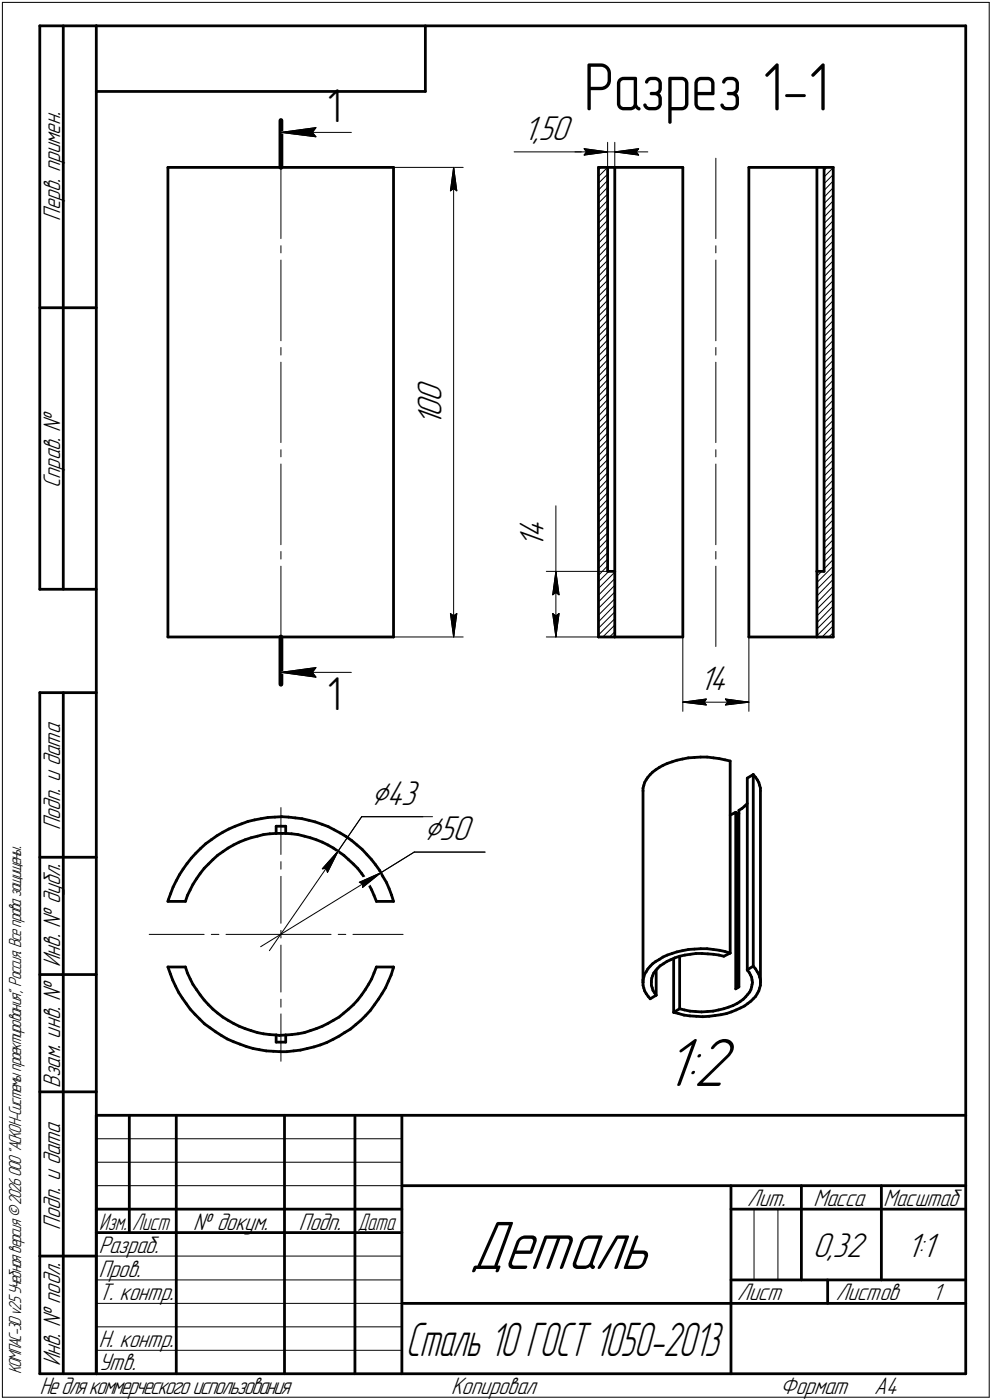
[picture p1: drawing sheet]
<svg xmlns="http://www.w3.org/2000/svg" width="211mm" height="298mm" viewBox="0 0 211 298" stroke-linecap="round" stroke-linejoin="round" font-family="sans-serif">
<g fill="#fff" stroke="#fff" stroke-width=".21">
<path d="M0 0h211.1v298.1h-211.1z"/>
<path d="M69.5 17.9h3v10.3h-3z"/>
<path d="M69.5 143.2h3v10.3h-3z"/>
<path d="M59.8 28.2l1.8-.8 6.1-.8v3.1l-6.1-.8z"/>
<path d="M59.8 143.2l1.8-.8 6.1-.8v3.1l-6.1-.8z"/>
<path d="M88.1 80.5h7.4v10.3h-7.4z"/>
<path d="M96.5 35.6l.8 1.8 .5 3.7h-2.5l.5-3.7z"/>
<path d="M95.3 130.1h2.5l-.5 3.8-.8 1.7-.7-1.7z"/>
<path d="M75.7 187.6l3.5-1.5 1.8-.3-1.1 1.6-2.9 2.3z"/>
<path d="M90.2 173.1h11.1v7.3h-11.1z"/>
<path d="M70.4 182.3l1.6-1.1-.5 1.9-1.7 3.3-2-1.3z"/>
<path d="M79 165.5h11v7.5h-11z"/>
<path d="M141.1 219.6h16.4v14.8h-16.4z"/>
<path d="M124.3 11.9h56v14.8h-56z"/>
<path d="M109.9 109.7h7.4v7h-7.4z"/>
<path d="M118.3 121.7l.7 1.7 .5 3.8h-2.5l.5-3.8z"/>
<path d="M117 130.1h2.5l-.5 3.8-.7 1.7-.8-1.7z"/>
<path d="M111.4 24h10.9v7.3h-10.9z"/>
<path d="M123.9 31.1l3.6 .5 1.8 .7-1.8 .8-3.6 .4z"/>
<path d="M130.8 32.3l1.9-.7 3.6-.5v2.4l-3.6-.4z"/>
<path d="M148.8 141.1h7v7.4h-7z"/>
<path d="M145.3 149.5l1.9-.7 3.6-.5v2.4l-3.6-.5z"/>
<path d="M153.8 148.3l3.8 .5 1.7 .7-1.7 .7-3.8 .5z"/>
</g>
<g fill="none" stroke="#000" stroke-width=".59">
<path d="M8.5 5.5v120zM8.5 5.5h12zM13.5 5.5v120zM20.5 5.5v287zM20.5 5.5h185zM20.5 19.5h70zM90.5 5.5v14zM205.5 5.5v287zM35.7 35.6v100zM35.7 35.6h48zM83.7 35.6v100zM127.3 35.6h2z"/>
<path d="M127.3 35.6v100zM129.3 35.6v86.1zM129.3 35.6h1.5zM130.8 35.6h14.5zM130.8 35.6v86.1zM145.3 35.6v100zM159.3 35.6h14.5zM159.3 35.6v100zM173.8 35.6v86.1zM173.8 35.6h1.5zM175.3 35.6h2zM175.3 35.6v86.1z"/>
<path d="M177.3 35.6v100zM8.5 65.5h12zM8.5 125.5h12zM35.7 135.6h48zM127.3 135.6h3.5zM129.3 121.7h1.5zM130.8 121.7v13.9zM130.8 135.6h14.5zM159.3 135.6h14.5zM173.8 135.6h3.5zM173.8 121.7h1.5zM173.8 121.7v13.9z"/>
<path d="M8.5 147.5v145zM8.5 147.5h12zM13.5 147.5v145zM43.8 179.7l1.2-.9zM45 178.8l1.1-.8zM46.1 178l1.3-.8zM47.4 177.2l1.3-.7zM48.7 176.5l1.3-.6zM49.7 179.9l1.2-.6zM50 175.9l1.4-.5zM50.9 179.3l1.3-.5zM51.4 175.4l1.3-.5z"/>
<path d="M52.2 178.8l1.2-.4zM52.7 174.9l1.5-.3zM53.4 178.4l1.4-.3zM54.2 174.6l1.3-.3zM54.8 178.1l1.2-.4zM55.5 174.3l1.5-.2zM56 177.7l1.4-.2zM57 174.1l1.5-.1zM57.4 177.5h1.4zM58.5 174l1.4-.1zM58.8 177.5h1.3zM58.8 175.9h2z"/>
<path d="M58.8 175.9v1.6zM59.9 173.9l1.5 .1zM60.1 177.5h.7zM60.8 177.5h1.3zM60.8 175.9v1.6zM61.4 174l1.4 .2zM62.1 177.5l1.3 .2zM62.8 174.2l1.5 .1zM63.4 177.7l1.4 .4zM64.3 174.3l1.4 .4zM64.8 178.1l1.2 .3zM65.7 174.7l1.4 .3z"/>
<path d="M66 178.4l1.3 .4zM67.1 175l1.4 .5zM67.3 178.8l1.3 .5zM68.5 175.5l1.3 .5zM68.6 179.3l1.2 .6zM69.8 179.9l1.2 .7zM69.8 176l1.3 .7zM71.1 176.7l1.3 .7zM72.4 177.4l1.3 .7zM73.7 178.1l1.1 .9zM74.8 179l1.1 .9zM75.9 179.9l1.1 .9z"/>
<path d="M136.8 168.4v40.8zM136.8 167.8v.6zM137 167.2l-.2 .6zM137.2 166.6l-.2 .6zM137.5 166l-.3 .6zM137.8 165.5l-.3 .5zM138.3 164.9l-.5 .6zM138.9 164.4l-.6 .5zM138.9 164.4l.6-.5zM139.5 163.9l.8-.5zM140.3 163.4l.8-.4zM141.1 163l.9-.4z"/>
<path d="M142 162.6l1-.4zM143 162.2l1-.3zM144 161.9l1.2-.3zM145.2 161.6l1.3-.2zM146.5 161.4l1.2-.1zM147.7 161.3l1.4-.1zM149.1 161.2h1.4zM150.5 161.2l1.3 .2zM151.8 161.4l1.3 .1zM153.1 161.5l1.2 .3zM154.3 161.8l1.1 .3zM155.4 173.6l.8-.5z"/>
<path d="M155.4 162.1v40.8zM156.2 173.1l.3-.1zM156.5 173v37.6zM156.5 173l.6 .3zM157.1 173.3l.1-.1zM157.1 173.3v36.9zM157.2 172.6l.7-.5zM157.2 172.6v37.5zM157.9 172.1l.6-.5zM158.5 171.6l.5-.5zM159 165.7v40.8zM159 165.7l1.3-.8z"/>
<path d="M160.3 164.9l.5 .6zM160.3 164.9v40.8zM160.8 165.5l.3 .5zM161.1 166l.4 .6zM161.5 166.6l.1 .6zM161.6 167.2l.2 .6zM161.8 167.8v.6zM161.8 168.4v40.8zM8.5 182.5h12zM35.7 191.9h3.8zM35.8 191.6l-.1 .3zM36.3 190.2l-.5 1.4z"/>
<path d="M36.8 188.9l-.5 1.3zM37.5 187.5l-.7 1.4zM38.2 186.3l-.7 1.2zM38.9 185.1l-.7 1.2zM39.8 183.9l-.9 1.2zM39.9 190.7l-.4 1.2zM40.5 189.5l-.6 1.2zM40.7 182.7l-.9 1.2zM41.1 188.3l-.6 1.2zM41.7 181.7l1-1zM41.7 181.7l-1 1zM41.8 187.1l-.7 1.2z"/>
<path d="M42.6 186l-.8 1.1zM42.7 180.7l1.1-1zM43.4 184.9l-.8 1.1zM43.4 184.9l1-.9zM44.4 184l.9-1zM45.3 183l1-.9zM46.3 182.1l1.1-.7zM47.4 181.4l1.1-.8zM48.5 180.6l1.2-.7zM71 180.6l1.1 .8zM72.1 181.4l1.1 .7zM73.2 182.1l1 .9z"/>
<path d="M74.2 183l1 1zM75.2 184l.9 .9zM76.1 184.9l.9 1.1zM77 186l.7 1.1zM77 180.8l1.1 1.1zM77.7 187.1l.7 1.1zM78.1 181.9l.9 1.1zM78.4 188.2l.7 1.3zM79 183l.9 1.1zM79.1 189.5l.5 1.2zM79.6 190.7l.5 1.2zM79.9 184.1l.9 1.2z"/>
<path d="M80.1 191.9h3.6zM80.8 185.3l.6 1.3zM81.4 186.6l.8 1.3zM82.2 187.9l.6 1.3zM82.8 189.2l.5 1.4zM83.3 190.6l.4 1.3zM8.5 207.5h12zM35.7 205.9h3.8zM35.7 205.9l.5 1.4zM36.2 207.3l.5 1.4zM36.7 208.7l.6 1.3zM37.3 210l.7 1.3z"/>
<path d="M38 211.3l.8 1.2zM38.8 212.5l.8 1.2zM39.5 205.9l.4 1.3zM39.6 213.7l.9 1.2zM39.9 207.2l.6 1.2zM40.5 214.9l1 1.1zM40.5 208.4l.6 1.2zM41.1 209.6l.7 1.1zM41.5 216l1 1zM41.8 210.7l.8 1.1zM42.5 217l1 1zM42.6 211.8l.8 1.1z"/>
<path d="M43.4 212.9l1 1.1zM43.5 218l1.2 .9zM44.4 214l.9 .9zM44.7 218.9l1.2 .8zM45.3 214.9l1 .8zM45.9 219.7l1.2 .8zM46.3 215.7l1.1 .9zM47.4 216.6l1.1 .7zM48.5 217.3l1.2 .6zM49.7 217.9l1.2 .6zM50.9 218.5l1.3 .5zM52.2 219l1.2 .5z"/>
<path d="M53.4 219.5l1.4 .4zM54.8 219.9l1.2 .2zM64.8 219.9l1.2-.4zM66 219.5l1.3-.5zM67.3 219l1.3-.5zM68.6 218.5l1.2-.6zM69.8 217.9l1.2-.6zM71 217.3l1.1-.7zM72.1 216.6l1.1-.9zM73.2 215.7l1-.8zM73.3 219.9l1.3-.8zM74.2 214.9l1-.9z"/>
<path d="M74.6 219.1l1.1-.9zM75.7 218.2l1.1-.9zM76.1 212.9l-.9 1.1zM76.8 217.3l1-1.1zM77 211.8l-.9 1.1zM77.7 210.7l-.7 1.1zM78.4 209.6l-.7 1.1zM78.8 215.1l-1 1.1zM79.1 208.4l-.7 1.2zM79.6 207.2l-.5 1.2zM79.7 214l-.9 1.1zM80.1 205.9l-.5 1.3z"/>
<path d="M80.1 205.9h3.6zM80.5 212.8l-.8 1.2zM81.3 211.6l-.8 1.2zM82 210.3l-.7 1.3zM82.6 209l-.6 1.3zM83.2 207.6l-.6 1.4zM83.7 206.2l-.5 1.4zM83.7 205.9v.3zM136.8 209.8l.2 .6zM136.8 209.2v.6zM136.8 208.6v.6zM137 210.4l.2 .6z"/>
<path d="M137 208l-.2 .6zM137.2 211l.3 .6zM137.2 207.4l-.2 .6zM137.5 211.6l.4 .6zM137.5 206.9l-.3 .5zM137.8 206.3l-.3 .6zM137.9 212.2l.4 .5zM138.3 205.7l-.5 .6zM138.3 212.7l1.3-.8zM138.6 208.9v.3zM138.6 209.2v.6zM138.6 209.8l.2 .5z"/>
<path d="M138.7 208.3l-.1 .6zM138.8 210.3l.1 .6zM138.9 205.2l-.6 .5zM138.9 205.2l.6-.5zM138.9 207.8l-.2 .5zM138.9 210.9l.4 .5zM139.1 207.2l-.2 .6zM139.3 211.4l.3 .5zM139.5 204.7l.8-.4zM139.5 206.7l-.4 .5zM139.6 206.5v5.4zM140 206.2l-.5 .5z"/>
<path d="M140.3 204.3l.8-.5zM140.5 205.7l.6-.5zM140.5 205.7l-.5 .5zM141.1 203.8l.9-.4zM141.1 205.2l.8-.5zM141.9 204.7l.8-.3zM142 203.4l1-.4zM142.7 204.4l.9-.4zM143 203l1-.3zM143.3 215.6l1.1 .2zM143.3 204.1v11.5zM143.3 215.6l1.3-.8z"/>
<path d="M143.6 204l1-.4zM144 202.7l1.2-.3zM144.4 215.8l1.1 .4zM144.6 203.6l1.1-.2zM144.6 203.6v11.2zM144.6 214.8l1 .3zM145.2 202.4l1.3-.2zM145.5 216.2l1.3 .1zM145.6 215.1l1.2 .2zM145.7 203.4l1.2-.2zM146.5 202.2l1.2-.1zM146.8 216.3l1.4 .1z"/>
<path d="M146.8 215.3l1.2 .1zM146.9 203.2l1.2-.2zM147.7 202.1l1.4-.1zM148 215.4l1.3 .1zM148.1 203h1.3zM148.2 216.4l1.3 .1zM149.1 202h1.4zM149.3 215.5l1.2-.1zM149.4 203l1.2 .1zM149.5 216.5l1.4-.1zM150.5 202l1.3 .2zM150.5 215.4l1.2-.1z"/>
<path d="M150.6 203.1l1.2 .1zM150.9 216.4l1.2-.2zM151.7 215.3l1.2-.2zM151.8 202.2l1.3 .2zM151.8 203.2l1.2 .2zM152.1 216.2l1.3-.1zM152.9 215.1l1.1-.3zM153 203.4l1 .2zM153.1 202.4l1.2 .2zM153.4 216.1l1.2-.3zM154 203.6l1.4-.7zM154 214.8l1-.3z"/>
<path d="M154.3 202.6l1.1 .3zM154.6 215.8l1-.3zM155 214.5l1-.4zM155.6 215.5l1-.4zM156 214.1l.8-.4zM156.5 210.6l.7-.5zM156.6 215.1l1-.5zM156.8 213.7l.7-.4zM157.5 213.3l.7-.5zM157.6 214.6l.8-.4zM158.2 212.8l.5-.5zM158.4 214.2l.7-.5z"/>
<path d="M159 206.6l.4 .5zM159 206.6h.1M159 206.5l1.3-.8zM159.1 213.7l.7-.5zM159.1 211.8l-.4 .5zM159.4 207.1l.3 .5zM159.5 211.2l-.4 .6zM159.7 207.6l.2 .5zM159.8 210.7l-.3 .5zM159.9 210.1l-.1 .6zM159.9 208.1l.1 .6zM160 209.6l-.1 .5z"/>
<path d="M160 208.7l.1 .5zM160.1 209.2l-.1 .4zM160.3 205.7l.5 .6zM160.3 212.7l-.5 .5zM160.8 206.3l.3 .6zM160.8 212.2l-.5 .5zM161.1 206.9l.4 .5zM161.1 211.6l-.3 .6zM161.5 207.4l.1 .6zM161.5 211l-.4 .6zM161.6 208l.2 .6zM161.6 210.4l-.1 .6z"/>
<path d="M161.8 208.6v.6zM161.8 209.2v.6zM161.8 209.8l-.2 .6zM8.5 232.5h12zM20.5 237.5h185zM20.5 237.5v55zM27.5 237.5v25zM37.5 237.5v55zM47.1 220.5l1.2 .7zM48.3 221.2l1.4 .6zM49.7 221.8l1.4 .5zM51.1 222.3l1.3 .5z"/>
<path d="M52.4 222.8l1.4 .5zM53.8 223.3l1.4 .2zM55.2 223.5l1.4 .3zM56 220.1l1.4 .2zM56.6 223.8l1.6 .1zM57.4 220.3l1.4 .1zM58.2 223.9h1.4zM58.8 220.4v1.5zM58.8 220.4l.6 .1zM58.8 221.9h2zM59.4 220.5l1.4-.1zM59.6 223.9h1.4z"/>
<path d="M60.5 237.5v55zM60.8 220.4l1.3-.1zM60.8 220.4v1.5zM61 223.9l1.5-.1zM62.1 220.3l1.3-.2zM62.5 223.8l1.4-.2zM63.4 220.1l1.4-.2zM63.9 223.6l1.5-.3zM65.4 223.3l1.4-.4zM66.8 222.9l1.4-.4zM68.2 222.5l1.3-.5zM69.5 222l1.4-.7z"/>
<path d="M70.9 221.3l1.2-.7zM72.1 220.6l1.2-.7zM75.5 237.5v55zM85.5 237.5v55zM20.5 257.5h65zM85.5 252.5h120zM155.5 252.5v40zM155.5 257.5h15zM170.5 252.5v20zM170.5 257.5h35zM187.5 252.5v20zM8.5 267.5h12z"/>
<path d="M20.5 262.5h65zM85.5 277.5h70zM155.5 277.5h50zM155.5 272.5h50zM176.1 272.5v5zM8.5 292.5h12zM20.5 292.5h185z"/>
</g>
<g fill="none" stroke="#000" stroke-width=".21">
<path d="M.5 .5v297zM.5 .5h210zM210.5 .5v297zM59.8 33.7v17.1zM59.8 28.2l7.4-1zM59.8 28.2l7.4 .9zM59.8 28.2h15zM66.5 28.2l.7 .9zM67.2 27.2l-.7 1zM76.4 35.6h22.2zM96.5 35.6l.7 5zM96.5 35.6l-.7 5z"/>
<path d="M96.5 35.6v100zM109.4 32.3h14.9zM122.3 32.3h7zM124.3 32.3h5zM124.3 31.7l5 .6zM124.3 31.7l.5 .6zM124.3 33l5-.7zM124.8 32.3l-.5 .7zM127.3 39l2-1.9zM127.8 35.6l-.5 .6zM129.3 39.9l-2 2zM129.3 38.4l-2 2.1z"/>
<path d="M129.3 35.6l-2 2zM129.3 30.3v5.3zM129.3 32.3h1.5zM130.8 30.3v14.7zM130.8 32.3l5.1 .7zM130.8 32.3l5.1-.6zM130.8 32.3h7zM135.4 32.3l.5 .7zM135.9 31.7l-.5 .6zM152.3 33.7v17.1zM175.3 39.1l2-1.9zM175.3 37.7l2-2z"/>
<path d="M175.9 35.6l-.6 .7zM177.3 40l-2 2zM177.3 38.5l-2 2.1zM59.8 52.3v1.5zM59.8 55.4v17.2zM95.8 40.6l.7-.5zM96.5 40.1l.7 .5zM127.3 47.5l2-1.9zM127.3 43.3l2-2zM129.3 58.3l-2 2zM129.3 56.8l-2 2zM129.3 55.5l-2 1.9z"/>
<path d="M129.3 54l-2 2zM129.3 52.6l-2 2zM129.3 51.2l-2 2zM129.3 49.8l-2 2zM129.3 48.3l-2 2.1zM129.3 46.9l-2 2zM129.3 44.1l-2 2zM129.3 42.7l-2 2zM152.3 55.4v17.2zM152.3 52.3v1.5zM175.3 57.5l2-2zM175.3 53.3l2-2z"/>
<path d="M175.3 47.6l2-2zM175.3 43.3l2-1.9zM177.3 58.3l-2 2.1zM177.3 56.9l-2 2zM177.3 54.1l-2 2zM177.3 52.7l-2 2zM177.3 49.9l-2 2zM177.3 48.4l-2 2.1zM177.3 47l-2 2zM177.3 44.2l-2 2zM177.3 42.8l-2 2zM59.8 74v1.6z"/>
<path d="M59.8 77.1v17.1zM127.3 77.2l2-1.9zM127.3 75.8l2-2zM127.3 71.5l2-1.9zM127.3 67.3l2-1.9zM127.3 63.1l2-2zM127.3 61.6l2-1.9zM129.3 79.5l-2 1.9zM129.3 78.1l-2 2zM129.3 76.6l-2 2.1zM129.3 72.4l-2 2zM129.3 71l-2 2z"/>
<path d="M129.3 68.2l-2 2zM129.3 66.7l-2 2zM129.3 63.9l-2 2.1zM129.3 62.5l-2 2zM152.3 77.1v17.1zM152.3 74v1.6zM175.3 77.3l2-1.9zM175.3 75.9l2-2zM175.3 71.6l2-1.9zM175.3 67.4l2-2zM175.3 63.2l2-2zM175.3 61.7l2-1.9z"/>
<path d="M177.3 78.1l-2 2.1zM177.3 76.7l-2 2zM177.3 72.5l-2 2zM177.3 71l-2 2.1zM177.3 68.2l-2 2.1zM177.3 66.8l-2 2zM177.3 64l-2 2zM177.3 62.6l-2 2zM59.8 95.8v1.5zM59.8 98.8v17.2zM127.3 99.8l2-1.9zM127.3 95.6l2-2z"/>
<path d="M127.3 85.7l2-2zM129.3 96.4l-2 2.1zM129.3 95l-2 2zM129.3 92.2l-2 2zM129.3 90.8l-2 2zM129.3 89.4l-2 2zM129.3 88l-2 2zM129.3 86.5l-2 2.1zM129.3 85.1l-2 2zM129.3 82.3l-2 2zM129.3 80.9l-2 2zM152.3 98.8v17.2z"/>
<path d="M152.3 95.8v1.5zM175.3 99.9l2-1.9zM175.3 95.7l2-2zM175.3 91.4l2-1.9zM175.3 90l2-1.9zM175.3 85.8l2-2zM175.3 81.5l2-1.9zM177.3 96.5l-2 2.1zM177.3 95.1l-2 2zM177.3 92.3l-2 2zM177.3 90.8l-2 2.1zM177.3 86.6l-2 2z"/>
<path d="M177.3 85.2l-2 2zM177.3 82.4l-2 2zM177.3 80.9l-2 2.1zM59.8 117.4v1.6zM118.3 107.7v14zM127.3 114l2-2zM127.3 109.7l2-1.9zM127.3 105.5l2-2zM127.3 101.3l2-2zM129.3 119l-2 2.1zM129.3 117.7l-2 1.9zM129.3 116.2l-2 2.1z"/>
<path d="M129.3 114.8l-2 2zM129.3 113.5l-2 1.9zM129.3 110.6l-2 2zM129.3 109.1l-2 2.1zM129.3 106.3l-2 2.1zM129.3 104.9l-2 2zM129.3 102.1l-2 2zM129.3 100.7l-2 2zM152.3 117.4v1.6zM175.3 119.7l2-1.9zM175.3 115.5l2-2zM175.3 114l2-1.9z"/>
<path d="M175.3 109.8l2-1.9zM175.3 105.6l2-2zM175.3 101.3l2-1.9zM177.3 119.1l-2 2.1zM177.3 116.3l-2 2.1zM177.3 114.9l-2 2zM177.3 110.7l-2 2zM177.3 109.2l-2 2.1zM177.3 106.4l-2 2.1zM177.3 105l-2 2zM177.3 102.2l-2 2zM177.3 100.8l-2 2z"/>
<path d="M59.8 120.6v17.1zM83.7 135.6h14.9zM95.8 130.6l.7 5zM95.8 130.6l.7 .5zM96.5 131.1l.7-.5zM97.2 130.6l-.7 5zM116.2 121.7h14.6zM116.2 135.6h14.6zM117.6 126.7l.7-.5zM117.6 130.6l.7 5zM117.6 130.6l.7 .5zM118.3 121.7l.7 5z"/>
<path d="M118.3 126.2l.7 .5zM118.3 121.7l-.7 5zM118.3 131.1l.7-.5zM118.3 121.7v13.9zM119 130.6l-.7 5zM127.3 135.2l3.5-3.5zM127.3 133.8l3.5-3.5zM127.3 131l3.5-3.5zM127.3 129.5l3.5-3.4zM127.3 125.3l3.5-3.5zM127.3 123.9l2.2-2.2zM128.3 135.6l2.5-2.5z"/>
<path d="M129.3 120.5l-2 2zM129.7 135.6l1.1-1.1zM130.8 128.9l-3.5 3.5zM130.8 124.6l-3.5 3.6zM130.8 123.2l-3.5 3.5zM145.3 135.6v15.9zM152.3 120.6v17.1zM159.3 135.6v15.9zM173.8 135.4l3.5-3.5zM173.8 133.9l3.5-3.4zM173.8 131.1l3.5-3.4zM173.8 129.7l3.5-3.5z"/>
<path d="M173.8 125.5l3.5-3.5zM173.8 124l3.5-3.4zM173.8 122.7l1-1zM174.9 135.6l2.4-2.3zM176.4 135.6l.9-.9zM177.3 129l-3.5 3.6zM177.3 124.8l-3.5 3.6zM177.3 123.4l-3.5 3.5zM59.8 143.2l7.4-1zM59.8 143.2l7.4 1zM59.8 143.2h15zM66.5 143.2l.7 1z"/>
<path d="M67.2 142.2l-.7 1zM145.3 149.5l5-.7zM145.3 149.5l5 .6zM145.3 149.5h14zM149.9 149.5l.4 .6zM150.3 148.8l-.4 .7zM154.3 150.1l5-.6zM154.3 148.8l.6 .7zM154.3 148.8l5 .7zM154.9 149.5l-.6 .6zM59.8 172v9.9zM77 173.9l-5 7.3z"/>
<path d="M77 173.9h15zM31.7 199h11.7zM45 199h1.6zM48.1 199h11.7zM59.8 183.5v1.6zM59.8 186.6v10zM59.8 198.1v1.6zM59.8 199h10.6zM68.6 185l.8-.1zM69.4 184.9l.3 .9zM72 199h1.6zM72 181.2l-2.3 4.6z"/>
<path d="M72 181.2l-3.4 3.8zM72 181.2l-14.7 21.2zM75.1 199h10.7zM76.5 187.9l.7 .3zM76.5 187.9l4.5-2.1zM77.1 189l3.9-3.2zM77.2 188.2l-.1 .8zM81 185.8l7.1-4.4zM88.1 181.4h15.1zM55.5 201.6l25.5-15.8zM59.8 201.3v9.9zM59.8 212.8v1.7z"/>
<path d="M59.8 215.9v10.1zM20.5 247.5h65zM20.5 252.5h65zM20.5 242.5h65zM160.4 257.5v15zM165.5 257.5v15zM20.5 267.5h65zM20.5 272.5h65zM20.5 277.5h65zM.5 297.5h210zM20.5 282.5h65zM20.5 287.5h65z"/>
</g>
<path d="M59.8 25.7v9.9zM59.8 135.6v10.1z" fill="none" stroke="#000" stroke-width="1"/>
<g fill="#000" stroke="#000" stroke-width=".21">
<path d="M59.8 28.2l7.4-1-.7 1zM59.8 28.2h6.7l.7 .9zM96.5 35.6l.7 5-.7-.5zM96.5 35.6v4.5l-.7 .5zM124.3 31.7l5 .6h-4.5zM124.8 32.3h4.5l-5 .7zM130.8 32.3h4.6l.5 .7zM130.8 32.3l5.1-.6-.5 .6zM95.8 130.6l.7 .5v4.5zM96.5 131.1l.7-.5-.7 5zM118.3 121.7l.7 5-.7-.5zM118.3 121.7v4.5l-.7 .5z"/>
<path d="M117.6 130.6l.7 .5v4.5zM118.3 131.1l.7-.5-.7 5zM59.8 143.2l7.4-1-.7 1zM59.8 143.2h6.7l.7 1zM145.3 149.5l5-.7-.4 .7zM145.3 149.5h4.6l.4 .6zM154.9 149.5h4.4l-5 .6zM154.3 148.8l5 .7h-4.4zM72 181.2l-2.3 4.6-.3-.9zM72 181.2l-2.6 3.7-.8 .1zM77.2 188.2l3.8-2.4-3.9 3.2zM76.5 187.9l4.5-2.1-3.8 2.4z"/>
</g>
<g font-size="15.6">
<text x="141.1" y="231.2">1</text>
<text x="145.4" y="231.2">:2</text>
<text x="99.9" y="270.2">Деталь</text>
</g>
<text font-size="14.6" x="124.3" y="23.5">Разрез 1-1</text>
<text font-size="10.7" x="86.3" y="288.6">Сталь 10 ГОСТ 1050-2013</text>
<g font-size="10.3">
<text x="69.5" y="25.9">1</text>
<text x="69.5" y="151.3">1</text>
</g>
<g font-size="7.8">
<text x="111.4" y="29.7">1</text>
<text x="113.5" y="29.7">,50</text>
<text x="93.9" y="88.7" transform="rotate(-90 93.9 88.7)">00</text>
<text x="93.9" y="90.8" transform="rotate(-90 93.9 90.8)">1</text>
<text x="115.7" y="116.7" transform="rotate(-90 115.7 116.7)">1</text>
<text x="115.7" y="114.6" transform="rotate(-90 115.7 114.6)">4</text>
<text x="148.8" y="146.9">1</text>
<text x="151" y="146.9">4</text>
<text x="79" y="171.4">⌀43</text>
<text x="90.2" y="178.8">⌀50</text>
<text x="172.9" y="267.6">0,32</text>
<text x="192.9" y="267.6">1:1</text>
</g>
<g font-size="5.4">
<text x="12.8" y="47" transform="rotate(-90 12.8 47)">Перв. примен.</text>
<text x="12.8" y="103.9" transform="rotate(-90 12.8 103.9)">Справ. №</text>
<text x="12.8" y="176.8" transform="rotate(-90 12.8 176.8)">Подп. и дата</text>
<text x="12.8" y="205.9" transform="rotate(-90 12.8 205.9)">Инв. № дубл.</text>
<text x="12.8" y="231.7" transform="rotate(-90 12.8 231.7)">Взам. инв. №</text>
<text x="159" y="256.8">Лит.</text>
<text x="173.1" y="256.8">Масса</text>
<text x="188" y="256.8">Масштаб</text>
<text x="12.8" y="261.8" transform="rotate(-90 12.8 261.8)">Подп. и дата</text>
<text x="41.1" y="261.8">№ докум.</text>
<text x="63.6" y="261.8">Подп.</text>
<text x="21" y="266.8">Разраб.</text>
<text x="21" y="271.8">Пров.</text>
<text x="21" y="276.8">Т. контр.</text>
<text x="156.8" y="276.8">Лист</text>
<text x="177.9" y="276.8">Листов</text>
<text x="198.4" y="276.8">1</text>
<text x="21" y="286.8">Н. контр.</text>
<text x="12.8" y="290.9" transform="rotate(-90 12.8 290.9)">Инв. № подл.</text>
<text x="21" y="291.8">Утв.</text>
<text x="8.5" y="296.7">Недлякоммерческогоиспользования</text>
<text x="96" y="296.8">Копировал</text>
<text x="166" y="296.8">Формат</text>
<text x="186" y="296.8">A4</text>
</g>
<g font-size="5.3">
<text x="21.1" y="261.8">Изм.</text>
<text x="28.1" y="261.8">Лист</text>
<text x="76.1" y="261.8">Дата</text>
</g>
<text font-size="3.9" x="4.5" y="292.5" transform="rotate(-90 4.5 292.5)">КОМПАС-3Dv25Учебнаяверсия©2026ООО&quot;АСКОН-Системыпроектирования&quot;, Россия. Всеправазащищены.</text>
</svg>
